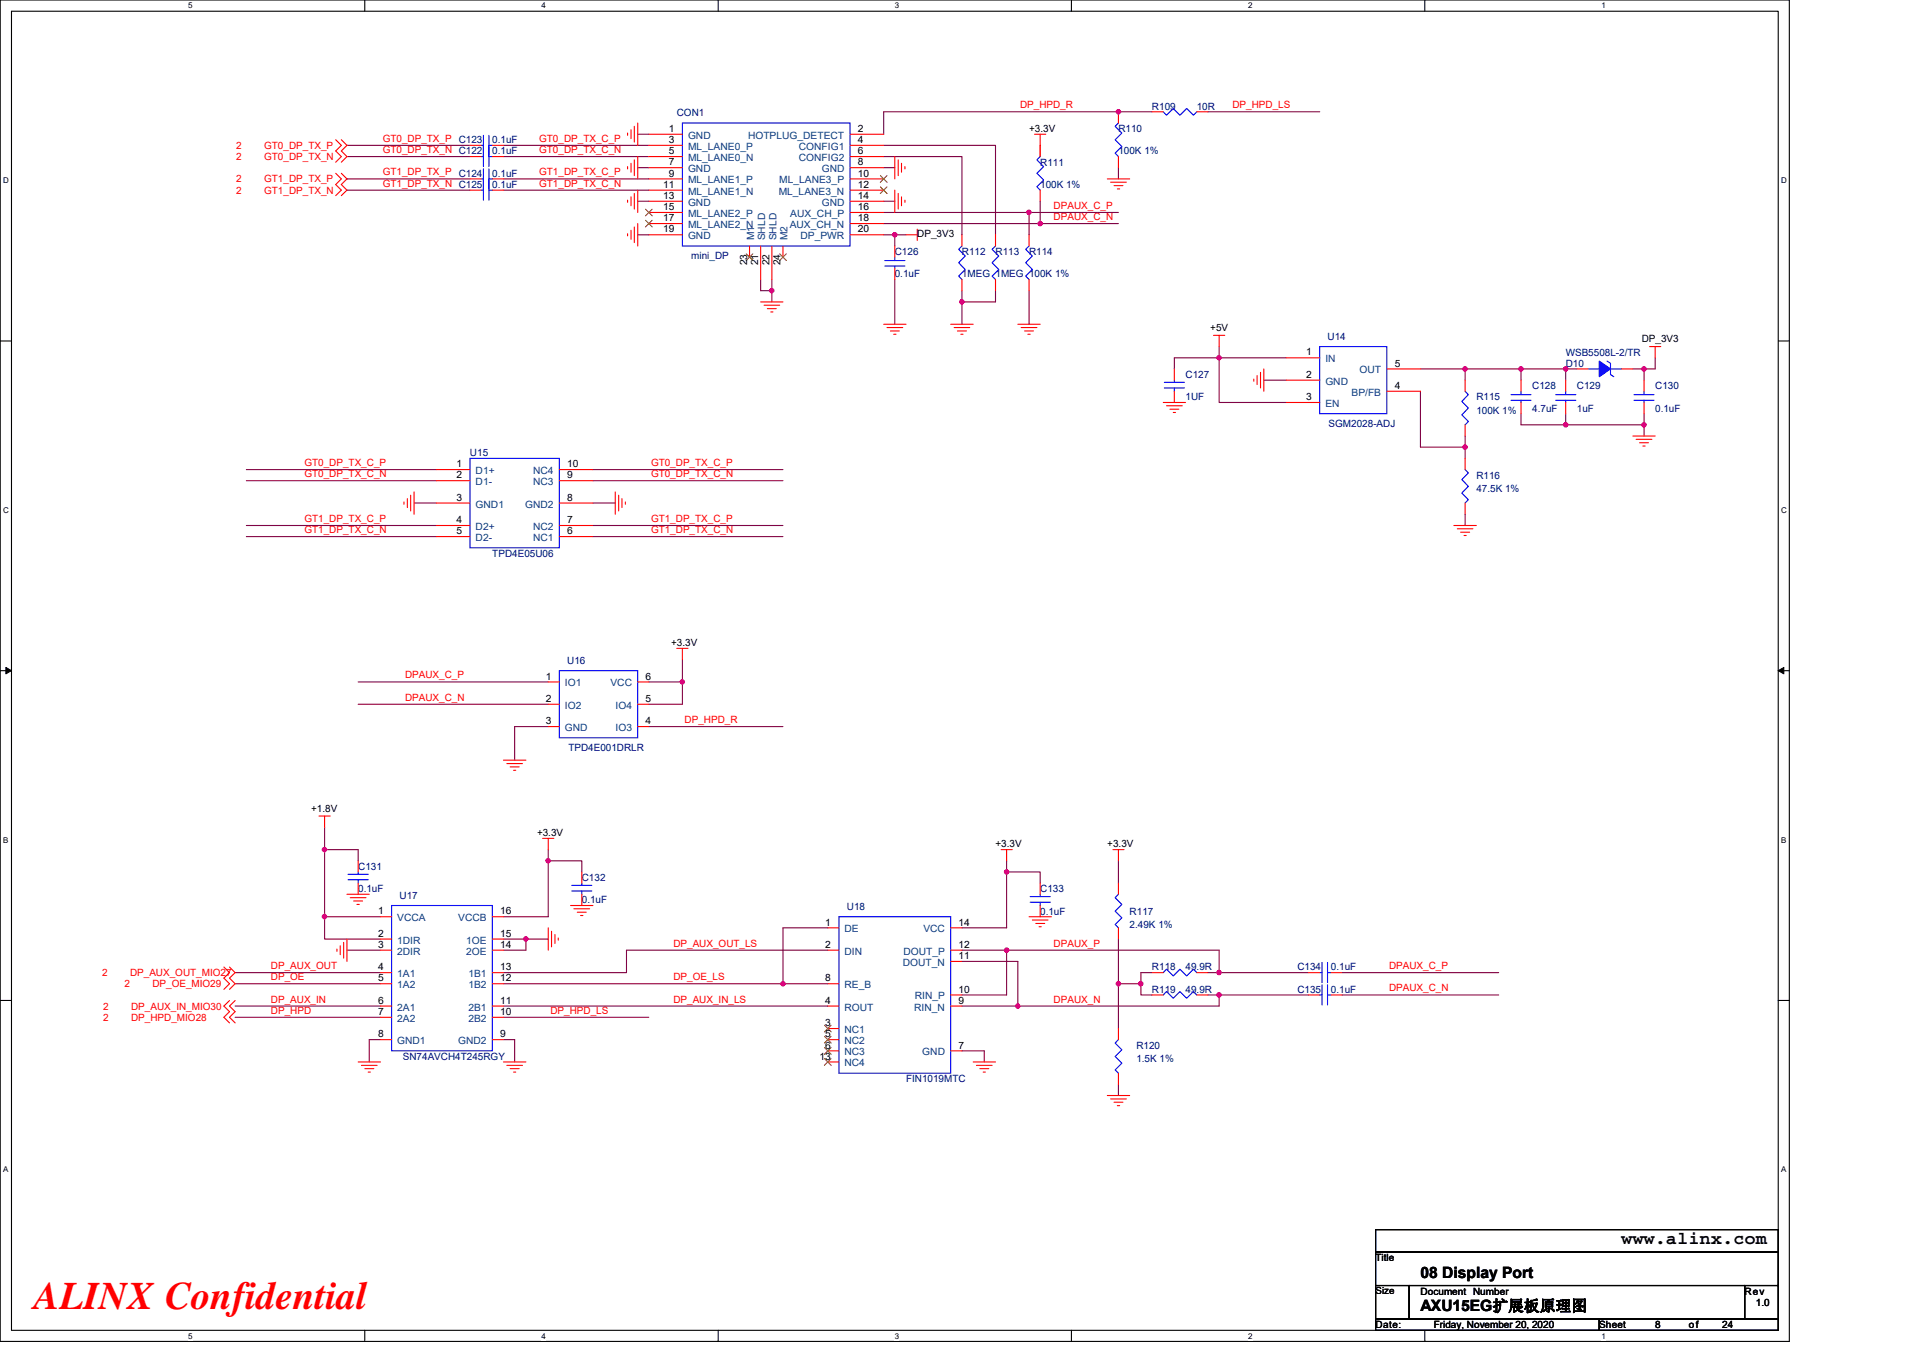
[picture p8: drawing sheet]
<svg xmlns="http://www.w3.org/2000/svg" width="297mm" height="210mm" viewBox="0 0 297 210" stroke-linecap="round" stroke-linejoin="round" font-family="sans-serif">
<path d="M0 0h276.4v207.3h-276.4zM1.8 1.7h272.9v203.8h-272.9z" fill="none" stroke="#000" stroke-width=".17"/>
<g fill="#fff">
<path d="M29.1 .2h.6v1.4h-.6z"/>
<path d="M29.1 205.7h.6v1.4h-.6z"/>
</g>
<path d="M56.3 0v1.7M56.3 205.5v1.8" fill="none" stroke="#000" stroke-width=".17"/>
<g fill="#fff">
<path d="M83.6 .2h.7v1.4h-.7z"/>
<path d="M83.6 205.7h.7v1.4h-.7z"/>
</g>
<path d="M110.9 0v1.7M110.9 205.5v1.8" fill="none" stroke="#000" stroke-width=".17"/>
<g fill="#fff">
<path d="M138.2 .2h.7v1.4h-.7z"/>
<path d="M138.2 205.7h.7v1.4h-.7z"/>
</g>
<path d="M165.5 0v1.7M165.5 205.5v1.8" fill="none" stroke="#000" stroke-width=".17"/>
<g fill="#fff">
<path d="M192.8 .2h.6v1.4h-.6z"/>
<path d="M192.8 205.7h.6v1.4h-.6z"/>
</g>
<path d="M220.1 0v1.7M220.1 205.5v1.8" fill="none" stroke="#000" stroke-width=".17"/>
<g fill="#fff">
<path d="M247.4 .2h.6v1.4h-.6z"/>
<path d="M247.4 205.7h.6v1.4h-.6z"/>
<path d="M.5 27.2h.8v1.4h-.8z"/>
<path d="M275.1 27.2h.9v1.4h-.9z"/>
<path d="M.5 78.1h.8v1.4h-.8z"/>
<path d="M275.1 78.1h.9v1.4h-.9z"/>
</g>
<path d="M0 52.7h1.8M274.7 52.7h1.7" fill="none" stroke="#000" stroke-width=".17"/>
<g fill="#fff">
<path d="M.5 129.1h.8v1.4h-.8z"/>
<path d="M275.1 129.1h.8v1.4h-.8z"/>
</g>
<path d="M0 103.6h1.8M274.7 103.6h1.7" fill="none" stroke="#000" stroke-width=".17"/>
<path d="M.9 103.1l.9 .5-.9 .5zM274.7 103.6l.8-.5v1z" fill="#000" stroke="#000" stroke-width=".15"/>
<g fill="#fff">
<path d="M.5 180h.8v1.4h-.8z"/>
<path d="M275.1 180h.8v1.4h-.8z"/>
</g>
<path d="M0 154.6h1.8M274.7 154.6h1.7M212.5 190h62.2v3.5h-62.2zM212.5 193.5h62.2v5.1h-62.2zM212.5 198.6h5.2v5.2h-5.2zM217.7 198.6h51.8v5.2h-51.8zM269.5 198.6h5.2v5.2h-5.2zM212.5 203.8h34.5v1.7h-34.5zM247 203.8h27.7v1.7h-27.7z" fill="none" stroke="#000" stroke-width=".17"/>
<g fill="none" stroke="#800040" stroke-width=".17">
<path d="M177.9 17.3h-41.4v3.4M186.6 17.3h17.3M53.6 22.5h19M53.6 24.2h19M53.6 27.6h19M53.6 29.4h19M77.8 22.5h22.4M77.8 24.2h22.4M77.8 27.6h22.4M77.8 29.4h22.4M98.5 36.3h1.7M98.5 31.1h1.7"/>
<path d="M98.5 20.7h1.7M98.5 25.9h1.7M136.5 25.9h1.7M136.5 31.1h1.7M136.5 34.5h24.2M136.5 32.8h22.5M136.5 24.2h12.1v12.1M136.5 36.3h1.7M136.5 22.5h17.3v13.8M138.2 36.3v1.7M138.2 36.3h1.8M159 32.8h13.8"/>
<path d="M159 32.8v3.5M160.7 31.1v3.4M160.7 22.5v1.7M160.7 34.5h12.1M172.8 25.9v1.7M117.5 43.2v1.7h1.7M119.2 43.2v1.7M119.2 44.9v1.8M138.2 43.2v6.9M148.6 44.9v1.8M148.6 46.7v3.4M153.8 44.9v1.8h-5.2"/>
<path d="M159 44.9v5.2M188.3 53.6v1.7M188.3 55.3h-6.9v1.7M188.3 55.3v6.9h10.4M188.3 55.3h10.4M195.2 58.7h3.5M219.4 57h6.9M226.3 57h8.6M226.3 57v1.7M234.9 57v1.7M234.9 57h6.9M241.8 57h1.8"/>
<path d="M241.8 57v1.7M252.2 57h1.8M254 57v1.7M255.7 55.3v1.7h-1.7M38.1 72.6h29.3M38.1 74.3h29.3M64 77.7h3.4M91.6 77.7h3.4M91.6 72.6h29.3M91.6 74.3h29.3M219.4 60.5v8.6h6.9M226.3 79.5v1.7"/>
<path d="M226.3 67.4v1.7M226.3 69.1v1.7M234.9 63.9v1.7h6.9M241.8 63.9v1.7M241.8 65.6h12.2M254 63.9v1.7M254 65.6v1.8M38.1 81.2h29.3M38.1 82.9h29.3M91.6 81.2h29.3M91.6 82.9h29.3M55.3 105.4h29.4"/>
<path d="M55.3 108.8h29.4M84.7 112.3h-5.2v5.2M100.2 112.3h20.7M100.2 105.4h5.2M105.4 105.4v3.4h-5.2M105.4 101.9v3.5M50.1 131.3h5.2v1.7M50.1 131.3v10.3M50.1 127.8v3.5M84.7 133h5.2v1.7M84.7 133v8.6h-6.9M84.7 131.3v1.7"/>
<path d="M155.5 134.7v8.7h-6.9M155.5 133v1.7M155.5 134.7h5.2v1.8M172.8 133v3.5M36.3 155.4h22.5M36.3 157.2h22.5M36.3 152h22.5M36.3 150.3h22.5M50.1 141.6h8.7M50.1 141.6v3.5h8.7M53.6 146.8h5.2M77.8 152h43.1"/>
<path d="M77.8 145.1h3.4M77.8 155.4h50.1M77.8 157.2h22.4M81.2 145.1h3.5M81.2 145.1v1.7h-3.4M127.9 146.8h-31.1v3.5h-19M127.9 143.4h-7v8.6h7M148.6 146.8h6.9M148.6 148.5h8.6v6.9M148.6 155.4h8.6M155.5 146.8v6.9h-6.9M155.5 146.8h32.8v3.5"/>
<path d="M172.8 152h3.4M172.8 145.1v6.9M172.8 152v6.9M176.2 152v1.7h1.7M177.9 150.3h-1.7v1.7M186.6 150.3h1.7M186.6 153.7h1.7M188.3 150.3h13.8M188.3 153.7h13.8M188.3 153.7v1.7h-31.1M207.3 150.3h24.2M207.3 153.7h24.2"/>
<path d="M58.8 160.6h-1.8v3.5M77.8 160.6h1.7v3.5M148.6 162.4h3.4v1.7M172.8 167.6v1.7"/>
</g>
<g fill="#f0f" stroke="#f0f" stroke-width=".17">
<circle cx="105.4" cy="105.4" r=".33"/>
<circle cx="155.5" cy="134.7" r=".34"/>
<circle cx="155.5" cy="146.8" r=".34"/>
<circle cx="157.2" cy="155.4" r=".34"/>
<circle cx="188.3" cy="153.7" r=".34"/>
<circle cx="176.2" cy="152" r=".34"/>
<circle cx="172.8" cy="152" r=".34"/>
<circle cx="120.9" cy="152" r=".34"/>
<circle cx="50.1" cy="141.6" r=".34"/>
<circle cx="84.7" cy="133" r=".34"/>
<circle cx="81.2" cy="145.1" r=".34"/>
<circle cx="188.3" cy="150.3" r=".34"/>
<circle cx="158.9" cy="32.8" r=".34"/>
<circle cx="160.7" cy="34.5" r=".34"/>
<circle cx="148.6" cy="46.6" r=".34"/>
<circle cx="138.2" cy="36.3" r=".33"/>
<circle cx="172.8" cy="17.3" r=".34"/>
<circle cx="119.2" cy="44.9" r=".33"/>
<circle cx="188.3" cy="55.3" r=".34"/>
<circle cx="226.3" cy="69.1" r=".34"/>
<circle cx="226.3" cy="57" r=".34"/>
<circle cx="253.9" cy="57" r=".34"/>
<circle cx="253.9" cy="65.6" r=".34"/>
<circle cx="241.8" cy="65.6" r=".34"/>
<circle cx="234.9" cy="57" r=".34"/>
<circle cx="241.8" cy="57" r=".34"/>
<circle cx="50.1" cy="131.3" r=".33"/>
</g>
<g fill="none" stroke="#f00" stroke-width=".17">
<path d="M98 19.5v2.4M98.5 19v3.5M172.8 17.3v1.7M177.9 17.3h1.8M184.9 17.3h1.7M51.9 21.6l.8 .9-.8 .8 .8 .9-.8 .9M51.9 26.8l.8 .8-.8 .9 .8 .9-.8 .8M52.7 21.6l.9 .9-.9 .8 .9 .9-.9 .9M52.7 26.8l.9 .8-.9 .9 .9 .9-.9 .8M72.6 22.5h1.7M72.6 27.6h1.7M72.6 24.2h1.7"/>
<path d="M72.6 29.4h1.7M76 22.5h1.8M76 27.6h1.8M76 24.2h1.8M76 29.4h1.8M96.9 36.1v.3M96.9 30.9v.4M96.9 20.6v.3M96.9 25.7v.4M97.5 35.6v1.4M97.5 30.4v1.4M97.5 20v1.4"/>
<path d="M97.5 25.2v1.4M98 35.1v2.4M98 29.9v2.4M98 24.7v2.4M98.5 34.5v3.5M98.5 29.4v3.4M98.5 24.2v3.4M100.2 20.7h5.2M100.2 22.5h5.2M100.2 24.2h5.2M100.2 25.9h5.2M100.2 27.6h5.2"/>
<path d="M100.2 29.4h5.2M100.2 31.1h5.2M100.2 32.8h5.2M100.2 34.5h5.2M100.2 36.3h5.2M115.8 38v1.7M117.5 38v5.2M119.2 38v5.2M120.9 38v1.7M131.3 20.7h5.2M131.3 22.5h5.2M131.3 24.2h5.2"/>
<path d="M131.3 25.9h5.2M131.3 27.6h5.2M131.3 29.4h5.2M131.3 31.1h5.2M131.3 32.8h5.2M131.3 34.5h5.2M131.3 36.3h5.2M138.2 38v1.7M138.2 29.4v3.4M138.2 24.2v3.4M138.7 29.9v2.4M138.7 24.7v2.4"/>
<path d="M139.3 30.4v1.4M139.3 25.2v1.4M139.8 30.9v.4M139.8 25.7v.4M140 36.3h1.7M141.7 35.4v1.7M148.6 36.3v1.7M153.8 36.3v1.7M159 36.3v1.7M159.8 20.7h1.7M160.7 20.7v3.5M160.7 29.4v1.7"/>
<path d="M171 27.6h3.5M171.6 28.2h2.4M172.1 28.7h1.4M172.6 29.2h.3M172.8 24.2v1.7M117.5 46.7h3.4M118 47.2h2.4M118.5 47.7h1.4M119.1 48.2h.3M136.5 50.1h3.5M137 50.6h2.4M137.5 51.1h1.4"/>
<path d="M138 51.6h.4M138.2 41.5v1.7M146.9 50.1h3.4M147.4 50.6h2.4M147.9 51.1h1.4M148.4 51.6h.4M148.6 43.2v1.7M153.8 43.2v1.7M157.2 50.1h3.5M157.7 50.6h2.5M158.3 51.1h1.3M158.8 51.6h.3"/>
<path d="M159 43.2v1.7M181.4 57v1.7M187.4 51.8h1.8M188.3 51.8v1.8M193.7 58.6v.3M194.2 58v1.4M194.7 57.5v2.4M195.2 57v3.5M198.7 55.3h5.2M198.7 58.7h5.2M214.2 57h5.2M226.3 58.7v1.8"/>
<path d="M234.9 58.7v1.8M241.8 58.7v1.8M243.6 57h1.7M250.5 57h1.7M254 58.7v1.8M254.8 53.6h1.7M255.7 53.6v1.7M62.4 77.6v.3M62.9 77v1.4M63.4 76.5v2.5M64 76v3.5M67.4 72.6h5.2"/>
<path d="M67.4 74.3h5.2M67.4 77.7h5.2M86.4 74.3h5.2M86.4 72.6h5.2M86.4 77.7h5.2M95 76v3.5M95.6 76.5v2.5M96.1 77v1.4M96.6 77.6v.3M179.7 62.2h3.4M180.2 62.7h2.4M180.7 63.2h1.4"/>
<path d="M181.2 63.7h.4M181.4 60.5v1.7M198.7 62.2h5.2M214.2 60.5h5.2M226.3 65.6v1.8M226.3 70.8v1.8M226.3 77.7v1.8M234.9 62.2v1.7M241.8 62.2v1.7M252.2 67.4h3.5M252.7 67.9h2.5M253.3 68.4h1.3"/>
<path d="M253.8 68.9h.3M254 62.2v1.7M67.4 81.2h5.2M67.4 82.9h5.2M86.4 82.9h5.2M86.4 81.2h5.2M224.6 81.2h3.4M225.1 81.7h2.4M225.6 82.2h1.4M226.1 82.7h.4M77.8 117.5h3.4M78.3 118h2.4"/>
<path d="M78.8 118.5h1.4M79.3 119h.4M84.7 105.4h1.7M84.7 108.8h1.7M84.7 112.3h1.7M98.5 112.3h1.7M98.5 108.8h1.7M98.5 105.4h1.7M104.5 100.2h1.8M105.4 100.2v1.7M49.3 126.1h1.7M50.1 126.1v1.7"/>
<path d="M53.6 138.2h3.4M54.1 138.7h2.4M54.6 139.2h1.4M55.1 139.7h.4M55.3 133v1.7M55.3 136.5v1.7M83.8 129.5h1.8M84.7 129.5v1.8M88.1 139.9h3.5M89.9 134.7v1.8M89.9 138.2v1.7M154.6 131.3h1.8"/>
<path d="M155.5 131.3v1.7M160.7 136.5v1.7M160.7 139.9v1.7M171.9 131.3h1.7M172.8 131.3v1.7M172.8 136.5v1.7M34.6 149.4l.9 .9-.9 .8 .9 .9-.9 .9M35.5 149.4l.8 .9-.8 .8 .8 .9-.8 .9M35.5 154.6l-.9 .8 .9 .9-.9 .9 .9 .9M36.3 154.6l-.8 .8 .8 .9-.8 .9 .8 .9M52 146.6v.4M52.6 146.1v1.4"/>
<path d="M53.1 145.6v2.4M53.6 145.1v3.4M58.8 141.6h1.7M58.8 145.1h1.7M58.8 146.8h1.7M58.8 150.3h1.7M58.8 152h1.7M58.8 155.4h1.7M58.8 157.2h1.7M76 157.2h1.8M76 155.4h1.8M76 152h1.8"/>
<path d="M76 150.3h1.8M76 146.8h1.8M76 145.1h1.8M76 141.6h1.8M84.7 143.4v3.4M85.2 143.9v2.4M85.7 144.4v1.4M86.2 144.9v.4M88.6 140.4h2.5M89.2 140.9h1.3M89.7 141.5h.3M127.9 143.4h1.7"/>
<path d="M127.9 146.8h1.7M127.9 158.9h1.7M127.9 155.4h1.7M127.9 152h1.7M146.9 155.4h1.7M146.9 153.7h1.7M146.9 148.5h1.7M146.9 146.8h1.7M146.9 143.4h1.7M159 141.6h3.4M159.5 142.2h2.4M160 142.7h1.4"/>
<path d="M160.5 143.2h.3M172.8 143.4v1.7M172.8 158.9v1.7M177.9 153.7h1.8M177.9 150.3h1.8M184.9 153.7h1.7M184.9 150.3h1.7M202.1 153.7h1.8M202.1 150.3h1.8M205.6 153.7h1.7M205.6 150.3h1.7M55.3 164.1h3.5"/>
<path d="M55.8 164.6h2.4M56.4 165.1h1.3M56.9 165.7h.3M58.8 160.6h1.7M76 160.6h1.8M77.8 164.1h3.4M78.3 164.6h2.4M78.8 165.1h1.4M79.3 165.7h.4M127.9 160.6h1.7M127.9 162.4h1.7M127.9 164.1h1.7"/>
<path d="M146.9 162.4h1.7M150.3 164.1h3.5M150.8 164.6h2.4M151.4 165.1h1.3M151.9 165.7h.3M171 169.3h3.5M171.6 169.8h2.4M172.1 170.3h1.4M172.6 170.8h.3M172.8 165.8v1.8"/>
</g>
<g fill="none" stroke="#00f" stroke-width=".17">
<path d="M105.4 19h25.9v19h-25.9zM172.8 19l-.5 .5 1 1.1-1 1 1 1-1 1.1 .5 .5M179.7 17.3l.5 .5 1-1 1.1 1 1-1 1 1 .6-.5M74.3 22.5h.4M74.3 27.6h.4M74.3 24.2h.4M74.3 29.4h.4M74.7 20.9v3.1M74.7 26.1v3.1M74.7 22.6v3.1M74.7 27.8v3.1M75.5 20.9v3.1"/>
<path d="M75.5 22.5h.5M75.5 26.1v3.1M75.5 27.6h.5M75.5 22.6v3.1M75.5 24.2h.5M75.5 27.8v3.1M75.5 29.4h.5M138.2 39.7v.6M148.6 38l-.5 .5 1 1.1-1 1 1 1-1 1.1 .5 .5M153.8 38l-.6 .5 1.1 1.1-1.1 1 1.1 1-1.1 1.1 .6 .5M159 38l-.6 .5 1.1 1.1-1.1 1 1.1 1-1.1 1.1 .6 .5M160.7 24.2l-.5 .5 1 1-1 1.1 1 1-1 1.1 .5 .5"/>
<path d="M136.7 40.3h3.1M136.7 41.1h3.1M138.2 41.1v.4M179.8 59.9h3.2M179.8 59.1h3.2M181.4 58.7v.4M181.4 59.9v.6M203.9 53.6h10.3v10.3h-10.3zM245.3 57h1.7M248.2 55.8l.6 .3v1.8l.5 .3M248.8 57h1.7M72.6 70.8h13.8v13.8h-13.8z"/>
<path d="M226.3 60.5l.5 .5-1 1 1 1.1-1 1 1 1-.5 .5M226.3 72.6l.5 .5-1 1 1 1-1 1.1 1 1-.5 .5M233.4 61h3.1M233.4 61.8h3.1M234.9 61.8v.4M234.9 60.5v.5M240.3 61h3.1M240.3 61.8h3.1M241.8 61.8v.4M241.8 60.5v.5M252.4 61h3.1M252.4 61.8h3.1"/>
<path d="M254 61.8v.4M254 60.5v.5M86.4 103.6h12.1v10.4h-12.1zM53.8 135.9h3.1M53.8 135.1h3.1M55.3 134.7v.4M55.3 135.9v.6M60.5 139.9h15.5v22.5h-15.5zM88.3 137.7h3.1M88.3 136.8h3.1M89.9 136.5v.3M89.9 137.7v.5"/>
<path d="M159.1 139.4h3.1M159.1 138.5h3.1M160.7 138.2v.3M160.7 139.4v.5M172.8 138.2l-.5 .5 1 1-1 1.1 1 1-1 1.1 .5 .5M129.6 141.6h17.3v24.2h-17.3zM179.7 153.7l.5-.5 1 1 1.1-1 1 1 1-1 .6 .5M179.7 150.3l.5-.5 1 1 1.1-1 1 1 1-1 .6 .5M203.9 153.7h.3M203.9 150.3h.3M204.2 152.2v3.1M204.2 148.7v3.1"/>
<path d="M205.1 153.7h.5M205.1 150.3h.5M205.1 152.2v3.1M205.1 148.7v3.1M172.8 160.6l-.5 .6 1 1-1 1 1 1.1-1 1 .5 .5"/>
</g>
<g fill="none" stroke="#804000" stroke-width=".15">
<path d="M99.7 32.3l1.1 1.1M99.7 34l1.1 1.1M100.7 32.3l-1 1.1M100.7 34l-1 1.1M115.3 39.2l1 1.1M116.3 39.2l-1.1 1.1M120.4 39.2l1.1 1.1M121.5 39.2l-1.1 1.1M136 27.1l1 1.1M136 28.9l1 1M137 27.1l-1 1.1M137 28.9l-1 1"/>
<path d="M127.4 158.4l1 1M128.4 158.4l-1.1 1M127.4 160.1l1 1.1M127.4 161.9l1 1M127.4 163.6l1 1M128.4 160.1l-1.1 1.1M128.4 161.9l-1.1 1M128.4 163.6l-1.1 1"/>
</g>
<path d="M247 55.8l1.8 1.2-1.8 1.2z" fill-rule="evenodd" fill="#00f" stroke="#00f" stroke-width=".17"/>
<text font-size="6" fill="#f00" x="5.2" y="202.3">ALINX Confidential</text>
<text font-size="2.8" x="250.5" y="192.3">www.alinx.com</text>
<g font-size="2.4">
<text x="219.4" y="197.4">08 Display Port</text>
<text x="219.4" y="202.6">AXU15EG扩展板原理图</text>
</g>
<g font-size="1.5" fill="#000080">
<text x="104.5" y="18">CON1</text>
<text x="177.9" y="17">R109</text>
<text x="184.9" y="17">10R</text>
<text x="70.9" y="22.1">C123</text>
<text x="76" y="22.1">0.1uF</text>
<text x="76" y="23.9">0.1uF</text>
<text x="172.8" y="20.4">R110</text>
<text x="172.8" y="23.9">100K 1%</text>
<text x="70.9" y="27.3">C124</text>
<text x="76" y="27.3">0.1uF</text>
<text x="76" y="29">0.1uF</text>
<text x="160.7" y="25.6">R111</text>
<text x="160.7" y="29">100K 1%</text>
<text x="106.8" y="40.1">mini_DP</text>
<text x="138.2" y="39.4">C126</text>
<text x="148.6" y="39.4">R112</text>
<text x="153.8" y="39.4">R113</text>
<text x="159" y="39.4">R114</text>
<text x="138.2" y="42.9">0.1uF</text>
<text x="148.6" y="42.9">1MEG 1MEG 100K 1%</text>
<text x="205.1" y="52.5">U14</text>
<text x="183.1" y="58.4">C127</text>
<text x="241.8" y="56.7">D10</text>
<text x="241.8" y="54.9">WSB5508L-2/TR</text>
<text x="183.1" y="61.8">1UF</text>
<text x="205.2" y="66">SGM2028-ADJ</text>
<text x="228" y="61.8">R115</text>
<text x="228" y="63.9">100K 1%</text>
<text x="236.7" y="60.1">C128</text>
<text x="236.7" y="63.6">4.7uF</text>
<text x="243.6" y="60.1">C129</text>
<text x="243.6" y="63.6">1uF</text>
<text x="255.7" y="60.1">C130</text>
<text x="255.7" y="63.6">0.1uF</text>
<text x="72.6" y="70.5">U15</text>
<text x="228" y="74">R116</text>
<text x="228" y="76">47.5K 1%</text>
<text x="76" y="86">TPD4E05U06</text>
<text x="87.6" y="102.6">U16</text>
<text x="87.8" y="116.1">TPD4E001DRLR</text>
<text x="55.3" y="134.4">C131</text>
<text x="55.3" y="137.9">0.1uF</text>
<text x="89.9" y="136.1">C132</text>
<text x="160.7" y="137.9">C133</text>
<text x="61.7" y="138.9">U17</text>
<text x="89.9" y="139.6">0.1uF</text>
<text x="130.8" y="140.6">U18</text>
<text x="160.7" y="141.3">0.1uF</text>
<text x="174.5" y="141.3">R117</text>
<text x="174.5" y="143.4">2.49K 1%</text>
<text x="177.9" y="149.9">R118</text>
<text x="183.1" y="149.9">49.9R</text>
<text x="200.4" y="149.9">C134</text>
<text x="205.6" y="149.9">0.1uF</text>
<text x="177.9" y="153.4">R119</text>
<text x="183.1" y="153.4">49.9R</text>
<text x="200.4" y="153.4">C135</text>
<text x="205.6" y="153.4">0.1uF</text>
<text x="62.2" y="163.8">SN74AVCH4T245RGY</text>
<text x="140" y="167.2">FIN1019MTC</text>
<text x="175.5" y="162">R120</text>
<text x="175.5" y="164.1">1.5K 1%</text>
</g>
<g font-size="1.5" fill="#f00">
<text x="157.6" y="16.7">DP_HPD_R</text>
<text x="190.4" y="16.7">DP_HPD_LS</text>
<text x="36.5" y="23">2</text>
<text x="40.8" y="23">GT0_DP_TX_P</text>
<text x="59.1" y="21.9">GT0_DP_TX_P</text>
<text x="59.1" y="23.6">GT0_DP_TX_N C122</text>
<text x="83.3" y="21.9">GT0_DP_TX_C_P</text>
<text x="83.3" y="23.6">GT0_DP_TX_C_N</text>
<text x="36.5" y="24.7">2</text>
<text x="36.5" y="28.2">2</text>
<text x="36.5" y="29.9">2</text>
<text x="40.8" y="24.7">GT0_DP_TX_N</text>
<text x="40.8" y="28.2">GT1_DP_TX_P</text>
<text x="40.8" y="29.9">GT1_DP_TX_N</text>
<text x="59.1" y="27.1">GT1_DP_TX_P</text>
<text x="59.1" y="28.8">GT1_DP_TX_N C125</text>
<text x="83.3" y="27.1">GT1_DP_TX_C_P</text>
<text x="83.3" y="28.8">GT1_DP_TX_C_N</text>
<text x="162.7" y="32.3">DPAUX_C_P</text>
<text x="162.7" y="34">DPAUX_C_N</text>
<text x="47" y="72">GT0_DP_TX_C_P</text>
<text x="47" y="73.7">GT0_DP_TX_C_N</text>
<text x="100.6" y="72">GT0_DP_TX_C_P</text>
<text x="100.6" y="73.7">GT0_DP_TX_C_N</text>
<text x="47" y="80.6">GT1_DP_TX_C_P</text>
<text x="47" y="82.4">GT1_DP_TX_C_N</text>
<text x="100.6" y="80.6">GT1_DP_TX_C_P</text>
<text x="100.6" y="82.4">GT1_DP_TX_C_N</text>
<text x="62.6" y="104.8">DPAUX_C_P</text>
<text x="62.6" y="108.3">DPAUX_C_N</text>
<text x="105.7" y="111.7">DP_HPD_R</text>
<text x="41.8" y="149.7">DP_AUX_OUT</text>
<text x="104" y="146.3">DP_AUX_OUT_LS</text>
<text x="162.7" y="146.3">DPAUX_P</text>
<text x="214.6" y="149.7">DPAUX_C_P</text>
<text x="15.8" y="150.8">2</text>
<text x="15.9" y="156">2</text>
<text x="19.2" y="152.5">2</text>
<text x="20.1" y="150.8">DP_AUX_OUT_MIO27</text>
<text x="20.3" y="156">DP_AUX_IN_MIO30</text>
<text x="23.5" y="152.5">DP_OE_MIO29</text>
<text x="41.8" y="154.9">DP_AUX_IN</text>
<text x="41.8" y="151.4">DP_OE</text>
<text x="104" y="151.4">DP_OE_LS</text>
<text x="104" y="154.9">DP_AUX_IN_LS</text>
<text x="162.7" y="154.9">DPAUX_N</text>
<text x="214.6" y="153.2">DPAUX_C_N</text>
<text x="15.9" y="157.7">2</text>
<text x="20.3" y="157.7">DP_HPD_MIO28</text>
<text x="41.8" y="156.6">DP_HPD</text>
<text x="85" y="156.6">DP_HPD_LS</text>
</g>
<g font-size="1.5">
<text x="103.3" y="20.4">1</text>
<text x="103.3" y="22.1">3</text>
<text x="103.3" y="23.8">5</text>
<text x="132.5" y="20.4">2</text>
<text x="132.5" y="22.1">4</text>
<text x="132.5" y="23.8">6</text>
<text x="159" y="20.4">+3.3V</text>
<text x="102.4" y="29">11</text>
<text x="103.3" y="25.5">7</text>
<text x="103.3" y="27.3">9</text>
<text x="132.5" y="25.5">8</text>
<text x="132.5" y="29">12</text>
<text x="132.5" y="27.3">10</text>
<text x="102.4" y="30.7">13</text>
<text x="102.4" y="32.5">15</text>
<text x="102.4" y="34.2">17</text>
<text x="102.4" y="35.9">19</text>
<text x="132.5" y="35.9">20</text>
<text x="132.5" y="30.7">14</text>
<text x="132.5" y="34.2">18</text>
<text x="132.5" y="32.5">16</text>
<text x="115.4" y="41" transform="rotate(-90 115.4 41)">23</text>
<text x="117.1" y="41" transform="rotate(-90 117.1 41)">21</text>
<text x="118.9" y="41" transform="rotate(-90 118.9 41)">22</text>
<text x="120.6" y="41" transform="rotate(-90 120.6 41)">24</text>
<text x="141.7" y="36.6">DP_3V3</text>
<text x="186.9" y="51.1">+5V</text>
<text x="253.6" y="52.9">DP_3V3</text>
<text x="201.8" y="54.9">1</text>
<text x="201.8" y="58.4">2</text>
<text x="215.4" y="56.6">5</text>
<text x="201.8" y="61.8">3</text>
<text x="215.4" y="60.1">4</text>
<text x="70.5" y="72.2">1</text>
<text x="70.5" y="73.9">2</text>
<text x="70.5" y="77.4">3</text>
<text x="87.6" y="77.4">8</text>
<text x="87.6" y="73.9">9</text>
<text x="87.6" y="72.2">10</text>
<text x="70.5" y="80.8">4</text>
<text x="70.5" y="82.6">5</text>
<text x="87.6" y="82.6">6</text>
<text x="87.6" y="80.8">7</text>
<text x="103.7" y="99.9">+3.3V</text>
<text x="84.3" y="105">1</text>
<text x="99.7" y="105">6</text>
<text x="84.3" y="108.5">2</text>
<text x="84.3" y="111.9">3</text>
<text x="99.7" y="111.9">4</text>
<text x="99.7" y="108.5">5</text>
<text x="48.1" y="125.4">+1.8V</text>
<text x="82.9" y="129.2">+3.3V</text>
<text x="153.8" y="130.9">+3.3V</text>
<text x="171" y="130.9">+3.3V</text>
<text x="58.4" y="141.3">1</text>
<text x="77.3" y="141.3">16</text>
<text x="127.5" y="143">1</text>
<text x="148.1" y="143">14</text>
<text x="58.4" y="144.7">2</text>
<text x="58.4" y="146.5">3</text>
<text x="58.4" y="149.9">4</text>
<text x="77.3" y="146.5">14</text>
<text x="77.3" y="144.7">15</text>
<text x="77.3" y="149.9">13</text>
<text x="127.5" y="146.5">2</text>
<text x="148.1" y="146.5">12</text>
<text x="148.1" y="148.2">11</text>
<text x="58.4" y="151.6">5</text>
<text x="58.4" y="155.1">6</text>
<text x="77.3" y="155.1">11</text>
<text x="77.3" y="151.6">12</text>
<text x="127.5" y="155.1">4</text>
<text x="127.5" y="151.6">8</text>
<text x="148.1" y="155.1">9</text>
<text x="148.1" y="153.4">10</text>
<text x="58.4" y="156.8">7</text>
<text x="58.4" y="160.3">8</text>
<text x="77.3" y="160.3">9</text>
<text x="77.3" y="156.8">10</text>
<text x="127.5" y="158.6">3</text>
<text x="127.5" y="160.3">5</text>
<text x="126.6" y="163.7">13</text>
<text x="127.5" y="162">6</text>
<text x="148.1" y="162">7</text>
<text x="212.5" y="194.9">Title</text>
<text x="212.5" y="200">Size</text>
<text x="219.4" y="200">Document Number</text>
<text x="269.5" y="200">Rev</text>
<text x="271.2" y="201.8">1.0</text>
<text x="212.5" y="205.2">Date:</text>
<text x="221.5" y="205.2">Friday, November 20, 2020</text>
<text x="247" y="205.2">Sheet</text>
<text x="255.7" y="205.2">8</text>
<text x="260.9" y="205.2">of</text>
<text x="266" y="205.2">24</text>
</g>
<g font-size="1.5" fill="#004080">
<text x="106.3" y="21.4">GND</text>
<text x="106.3" y="23.2">ML_LANE0_P</text>
<text x="115.5" y="21.4">HOTPLUG_DETECT</text>
<text x="123.4" y="23.2">CONFIG1</text>
<text x="106.3" y="24.9">ML_LANE0_N</text>
<text x="106.3" y="26.6">GND</text>
<text x="106.3" y="28.3">ML_LANE1_P</text>
<text x="120.4" y="28.3">ML_LANE3_P</text>
<text x="123.4" y="24.9">CONFIG2</text>
<text x="126.9" y="26.6">GND</text>
<text x="106.3" y="30.1">ML_LANE1_N</text>
<text x="106.3" y="31.8">GND</text>
<text x="106.3" y="33.5">ML_LANE2_P</text>
<text x="106.3" y="35.2">ML_LANE2_N</text>
<text x="120.3" y="30.1">ML_LANE3_N</text>
<text x="122" y="35.2">AUX_CH_N</text>
<text x="122.1" y="33.5">AUX_CH_P</text>
<text x="126.9" y="31.8">GND</text>
<text x="106.3" y="37">GND</text>
<text x="116.5" y="37.1" transform="rotate(-90 116.5 37.1)">M1</text>
<text x="118.2" y="37.1" transform="rotate(-90 118.2 37.1)">SHLD</text>
<text x="119.9" y="37.1" transform="rotate(-90 119.9 37.1)">SHLD</text>
<text x="121.7" y="37.1" transform="rotate(-90 121.7 37.1)">M2</text>
<text x="123.7" y="37">DP_PWR</text>
<text x="204.7" y="56">IN</text>
<text x="204.7" y="59.4">GND</text>
<text x="210" y="57.7">OUT</text>
<text x="204.7" y="62.9">EN</text>
<text x="208.8" y="61.2">BP/FB</text>
<text x="73.5" y="73.3">D1+</text>
<text x="73.5" y="75">D1-</text>
<text x="82.4" y="75">NC3</text>
<text x="82.4" y="73.3">NC4</text>
<text x="73.5" y="78.4">GND1</text>
<text x="73.5" y="81.9">D2+</text>
<text x="73.5" y="83.6">D2-</text>
<text x="81.1" y="78.4">GND2</text>
<text x="82.4" y="83.6">NC1</text>
<text x="82.4" y="81.9">NC2</text>
<text x="87.3" y="106.1">IO1</text>
<text x="94.3" y="106.1">VCC</text>
<text x="87.3" y="109.5">IO2</text>
<text x="87.3" y="113">GND</text>
<text x="95.1" y="113">IO3</text>
<text x="95.1" y="109.5">IO4</text>
<text x="61.4" y="142.3">VCCA</text>
<text x="70.8" y="142.3">VCCB</text>
<text x="61.4" y="145.8">1DIR</text>
<text x="61.4" y="147.5">2DIR</text>
<text x="72" y="147.5">2OE</text>
<text x="72" y="145.8">1OE</text>
<text x="130.4" y="144.1">DE</text>
<text x="130.4" y="147.5">DIN</text>
<text x="139.5" y="149.2">DOUT_N</text>
<text x="139.5" y="147.5">DOUT_P</text>
<text x="142.6" y="144.1">VCC</text>
<text x="61.4" y="151">1A1</text>
<text x="61.4" y="152.7">1A2</text>
<text x="72.3" y="152.7">1B2</text>
<text x="72.3" y="151">1B1</text>
<text x="130.4" y="152.7">RE_B</text>
<text x="141.3" y="154.4">RIN_P</text>
<text x="61.4" y="156.1">2A1</text>
<text x="61.4" y="157.9">2A2</text>
<text x="61.4" y="161.3">GND1</text>
<text x="70.8" y="161.3">GND2</text>
<text x="72.3" y="157.9">2B2</text>
<text x="72.3" y="156.1">2B1</text>
<text x="130.4" y="159.6">NC1</text>
<text x="130.4" y="156.1">ROUT</text>
<text x="130.4" y="161.3">NC2</text>
<text x="141.2" y="156.1">RIN_N</text>
<text x="130.4" y="163.1">NC3</text>
<text x="130.4" y="164.8">NC4</text>
<text x="142.5" y="163.1">GND</text>
</g>
<g font-size="1.2">
<text x="29.1" y="1.3">5</text>
<text x="83.6" y="1.3">4</text>
<text x="138.2" y="1.3">3</text>
<text x="192.8" y="1.3">2</text>
<text x="247.4" y="1.3">1</text>
<text x=".5" y="28.3">D</text>
<text x="275.1" y="28.3">D</text>
<text x=".5" y="79.2">C</text>
<text x="275.1" y="79.2">C</text>
<text x=".5" y="130.2">B</text>
<text x="275.1" y="130.2">B</text>
<text x=".5" y="181.1">A</text>
<text x="275.1" y="181.1">A</text>
<text x="29.1" y="206.8">5</text>
<text x="83.6" y="206.8">4</text>
<text x="138.2" y="206.8">3</text>
<text x="192.8" y="206.8">2</text>
<text x="247.4" y="206.8">1</text>
</g>
</svg>
